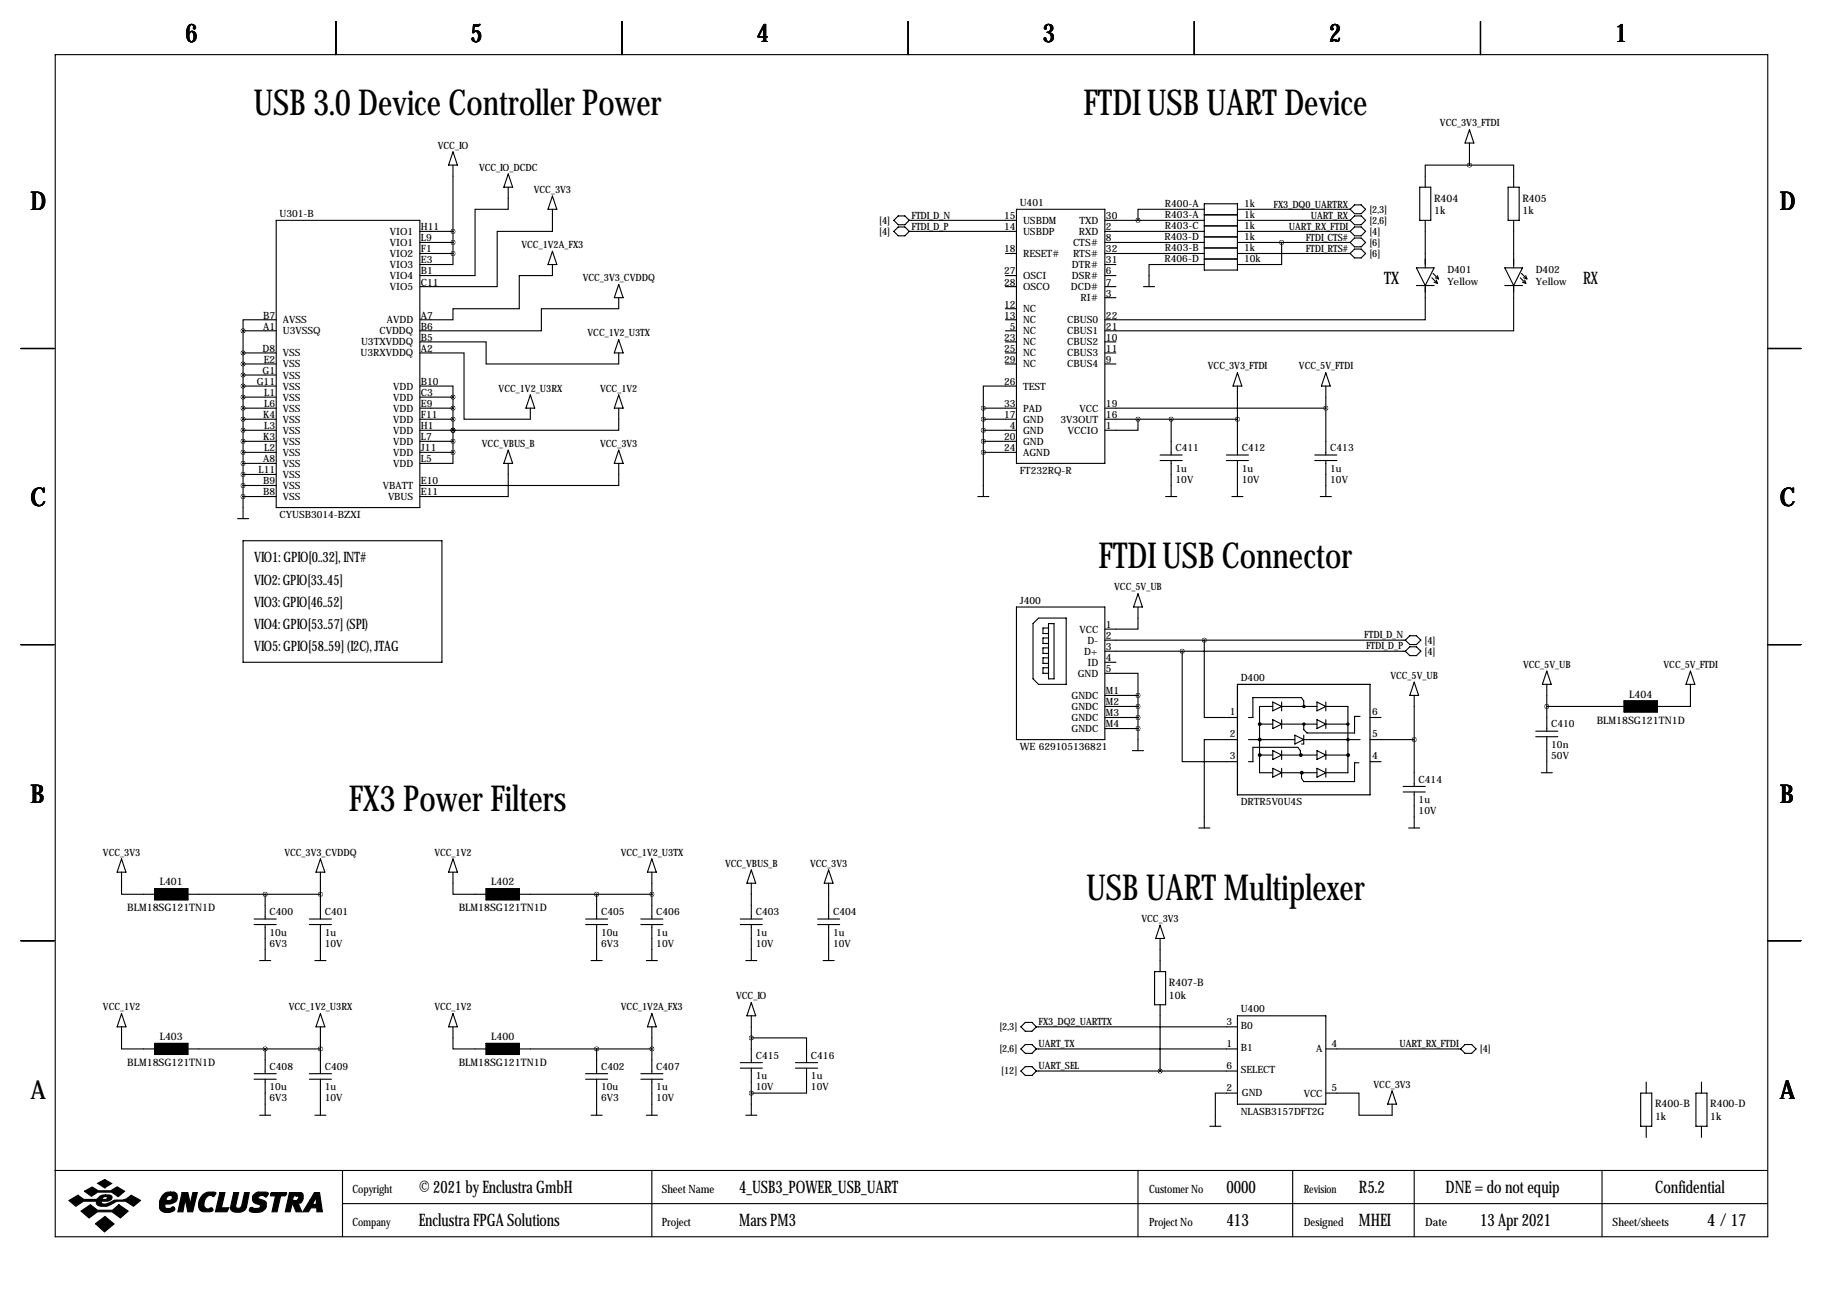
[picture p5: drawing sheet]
<svg xmlns="http://www.w3.org/2000/svg" width="419mm" height="297mm" viewBox="0 0 419 297" stroke-linecap="round" stroke-linejoin="round" font-family="sans-serif">
<g fill="none" stroke="#000" stroke-width=".25">
<path d="M12.7 12.6h393.7v271.7h-393.7zM77.2 4.9v7.7M143 4.9v7.7M208.8 4.9v7.7M274.6 4.9v7.7M340.4 4.9v7.7M104.1 34.9l1.1 3.1h-2.1zM104.1 38v20.3M116.8 40l1.1 3h-2.1zM337.8 38h-10.1v5M337.8 38h10.2v5M337.8 29.8l1 3.1h-2z"/>
<path d="M337.8 32.9v5.1M63.5 50.7h33v66h-33zM96.5 53.2h7.6M96.5 55.7h7.6M96.5 58.3h7.6M104.1 58.3v2.5h-7.6M116.8 43v5.1h-7.6v15.3h-12.7M127 48.1v5.1h-12.7v12.7h-17.8M127 57.8l1 3h-2zM127 45.1l1 3h-2zM205.5 50.7l1-1.1h1.5l1 1.1-1 1h-1.5zM205.5 53.2l1-1h1.5l1 1-1 1h-1.5z"/>
<path d="M209 50.7h24.7M209 53.2h24.7M231.1 58.3h2.6M233.7 48.1h20.3v58.4h-20.3zM254 50.7h22.9M254 53.2h22.9M254 55.7h22.9M254 58.3h22.9M276.9 48.1h-15.3v2.6M276.9 46.8h7.6v15.3h-7.6zM276.9 49.4h7.6M276.9 51.9h7.6"/>
<path d="M276.9 57h7.6M276.9 59.5h7.6M276.9 54.5h7.6M284.5 50.7h25.9M284.5 53.2h25.9M284.5 55.7h25.9M284.5 58.3h25.9M284.5 48.1h25.9M294.6 55.7v5.1h-10.1M311.4 49.6h1.5l1 1.1-1 1h-1.5l-1-1zM311.4 54.7h1.5l1 1-1 1.1h-1.5l-1-1.1zM311.4 57.3h1.5l1 1-1 1h-1.5l-1-1z"/>
<path d="M311.4 47.1h1.5l1 1-1 1h-1.5l-1-1zM311.4 52.2h1.5l1 1-1 1h-1.5l-1-1zM326.4 43h2.5v7.7h-2.5zM327.7 50.7v10.9M346.7 43h2.5v7.7h-2.5zM348 50.7v10.9M55.9 76.1v43.1M55.9 76.1h7.6M63.5 73.5h-7.6v2.6M96.5 78.6h15.3v5.1h30.4v-2.6M127 60.8v2.6h-7.6v7.6h-15.3v2.5h-7.6M142.2 68.4v2.6h-17.7v5.1h-28"/>
<path d="M142.2 78.1l1.1 3h-2.1zM142.2 65.4l1.1 3h-2.1zM231.1 73.5h2.6M231.1 76.1h2.6M231.1 63.4h2.6M231.1 65.9h2.6M231.1 78.6h2.6M231.1 71h2.6M254 60.8h2.5M254 63.4h2.5M254 65.9h2.5M254 78.6h2.5"/>
<path d="M254 68.4h2.5M262.9 65.9h2.5M276.9 60.8h-12.7v5.1M325.6 61.6h4.1l-2 4zM325.6 65.6h4.1M327.7 65.6v7.9h-73.7M329.2 63.9l1.3 1.2M329.4 62.9l1.3 1.2M329.7 64.9l.8 .2M329.9 63.9l.8 .2M330.2 64.4l.3 .7M330.5 63.4l.2 .7"/>
<path d="M345.9 61.6h4.1l-2 4zM345.9 65.6h4.1M348 65.6v10.5h-94M349.5 63.9l1.3 1.2M349.8 62.9l1.2 1.2M350 64.9l.8 .2M350.3 63.9l.7 .2M350.5 64.4l.3 .7M350.8 63.4l.2 .7M4.8 80.1h7.6M55.9 81.1h7.6M55.9 83.7h7.6"/>
<path d="M55.9 86.2h7.6M55.9 88.8h7.6M55.9 91.3h7.6M55.9 93.8h7.6M55.9 96.4h7.6M55.9 98.9h7.6M96.5 88.8h7.6v2.5M96.5 81.1h10.2v15.3h15.2v-2.6M96.5 91.3h7.6M96.5 93.8h7.6M96.5 96.4h7.6M96.5 98.9h7.6"/>
<path d="M104.1 98.9h.1M104.1 91.3v12.7M121.9 90.8l1 3h-2zM142.2 93.8v5.1h-38.1M142.2 90.8l1.1 3h-2.1zM226.1 93.8h7.6M226.1 96.4h7.6M226.1 98.9h7.6M226.1 93.8v20.4M231.1 81.1h2.6M231.1 83.7h2.6M233.7 88.8h-7.6v5"/>
<path d="M254 81.1h2.5M254 83.7h2.5M254 93.8h50.8M254 96.4h30.5M261.6 96.4v2.5h-7.6M269.2 96.4v8.2M284.5 85.7l1 3.1h-2zM284.5 88.8v15.8M304.8 85.7l1 3.1h-2zM304.8 88.8v15.8M406.4 80.1h7.6M54.6 119.2h2.5"/>
<path d="M55.9 101.5h7.6M55.9 104h7.6M55.9 106.5h7.6M55.9 109.1h7.6M55.9 111.6h7.6M55.9 114.2h7.6M96.5 101.5h7.6M96.5 104h7.6M104.1 104v2.5h-7.6M116.8 106.5v7.7h-20.3M116.8 103.5l1.1 3h-2.1zM142.2 106.5v5.1h-45.7"/>
<path d="M142.2 103.5l1.1 3h-2.1zM224.8 114.2h2.5M226.1 101.5h7.6M226.1 104h7.6M266.7 104.6h5.1M266.7 105.9h5.1M268 114.2h2.5M269.2 105.9v8.3M281.9 104.6h5.1M281.9 105.9h5.1M283.2 114.2h2.6M284.5 105.9v8.3"/>
<path d="M302.3 104.6h5M302.3 105.9h5M303.5 114.2h2.6M304.8 105.9v8.3M55.9 124.3h45.7v28h-45.7zM233.7 139.6h20.3v30.4h-20.3zM261.6 139.6v5h-7.6M261.6 136.5l1 3.1h-2zM4.8 148.2h7.6M238.8 142.1h6.3v15.2h-6.3l-1.3-1.2v-12.7zM241 143.4h1.3v12.7h-1.3zM241 144.4h-1.2v1.3h1.2"/>
<path d="M241 146.7h-1.2v1.2h1.2M241 149h-1.2v1.2h1.2M241 151.2h-1.2v1.3h1.2M241 153.5h-1.2v1.3h1.2M254 154.8h7.6v5.1M254 152.3h2.5M254 147.2h69.1M254 149.7h69.1M254 159.9h7.6M261.6 159.9v12.7M271.8 149.7v25.4h12.7M276.9 147.2v17.8h7.6"/>
<path d="M324.1 146.2h1.5l1 1-1 1h-1.5l-1-1zM324.1 148.7h1.5l1 1-1 1h-1.5l-1-1zM325.1 159.9v20.9M325.1 156.8l1 3.1h-2zM355.6 154.3l1 3h-2zM355.6 157.3v10.8M388.6 157.3v5.1h-7.6M388.6 154.3l1 3h-2zM406.4 148.2h7.6M254 162.4h7.6M254 165h7.6M254 167.5h7.6"/>
<path d="M260.3 172.6h2.6M284.5 170h-7.6v20.4M287 170h10.7M289.6 166.5h3M289.6 173.6h3M292.6 161.4l2 1-2 1zM292.6 165.5l2 1-2 1zM292.6 172.6l2 1-2 1zM292.6 176.6l2 1.1-2 1zM292.6 162.4h-3v15.3h3M294.6 161.4v2M294.6 165.5v2"/>
<path d="M294.6 172.6v2M294.6 176.6v2.1M294.6 162.4h8.2M294.6 166.5h8.2M294.6 173.6h8.2M294.6 177.7h8.2M297.7 169l2 1-2 1.1zM299 173.6v-1l-.7-.8h-10.3v3.3h-1M299.7 162.4v-1.3l-.5-.7h-11.2v4.6h-1M299.7 169v2.1h-.5M299.7 170h13M302.8 161.4l2 1-2 1z"/>
<path d="M302.8 165.5l2 1-2 1zM302.8 172.6l2 1-2 1zM302.8 176.6l2 1.1-2 1zM304.8 161.4v2M304.8 165.5v2M304.8 172.6v2M304.8 176.6v2.1M304.8 162.4h5.1v15.3h-5.1M304.8 166.5h5.1M304.8 173.6h5.1M312.4 175.4h-1v4.3h-11.7l-.5-.8v-1.2M312.7 164.7h-1.3v3.8h-10.9l-.8-.7v-1.3"/>
<path d="M315 170h10.1M315 165h2.5M315 175.1h2.5M353.1 168.1h5M353.1 169.4h5M354.3 177.7h2.6M355.6 162.4h17.8M355.6 169.4v8.3M373.4 161.1h7.6v2.6h-7.6zM27.9 197.5l1.1 3h-2.1zM73.7 197.5l1 3h-2.1zM104.1 197.5l1.1 3h-2.1z"/>
<path d="M149.9 197.5l1 3h-2.1zM275.6 190.4h2.5M322.6 180.8h5.1M322.6 182.1h5.1M323.8 190.4h2.6M325.1 182.1v8.3M4.8 216.3h7.6M27.9 200.5v5.1h7.7M35.6 204.3h7.6v2.6h-7.6zM43.2 205.6h30.5M58.4 211.3h5.1M58.4 212.6h5.1"/>
<path d="M61 205.6v5.7M61 212.6v8.2M71.1 211.3h5.1M71.1 212.6h5.1M73.7 200.5v10.8M73.7 212.6v8.2M104.1 200.5v5.1h7.7M111.8 204.3h7.6v2.6h-7.6zM119.4 205.6h30.5M134.6 211.3h5.1M134.6 212.6h5.1M137.2 205.6v5.7"/>
<path d="M137.2 212.6v8.2M147.3 211.3h5.1M147.3 212.6h5.1M149.9 200.5v10.8M149.9 212.6v8.2M170.2 211.3h5.1M170.2 212.6h5.1M172.7 203.1v8.2M172.7 212.6v8.2M172.7 200l1 3.1h-2zM188 211.3h5M188 212.6h5"/>
<path d="M190.5 203.1v8.2M190.5 212.6v8.2M190.5 200l1 3.1h-2zM266.7 215.8v7.6M266.7 212.7l1 3.1h-2zM406.4 216.3h7.6M27.9 236.1v5.1h7.7M27.9 233l1.1 3.1h-2.1zM35.6 239.9h7.6v2.5h-7.6zM59.7 220.8h2.5M72.4 220.8h2.5M73.7 236.1v10.7"/>
<path d="M73.7 233l1 3.1h-2.1zM104.1 236.1v5.1h7.7M104.1 233l1.1 3.1h-2.1zM111.8 239.9h7.6v2.5h-7.6zM135.9 220.8h2.5M148.6 220.8h2.5M149.9 236.1v10.7M149.9 233l1 3.1h-2.1zM171.4 220.8h2.6M172.7 238.6h12.7v5.7M172.7 230.5l1 3h-2zM172.7 233.5v10.8"/>
<path d="M189.2 220.8h2.6M235.7 235.1h1.5l1.1 1-1.1 1h-1.5l-1-1zM238.3 236.1h46.2M265.4 223.4h2.6v7.6h-2.6zM266.7 231v15.2M284.5 233.5h20.3v20.4h-20.3zM43.2 241.2h30.5M58.4 246.8h5.1M58.4 248.1h5.1M59.7 256.4h2.5M61 241.2v5.6M61 248.1v8.3"/>
<path d="M71.1 246.8h5.1M71.1 248.1h5.1M72.4 256.4h2.5M73.7 248.1v8.3M119.4 241.2h30.5M134.6 246.8h5.1M134.6 248.1h5.1M135.9 256.4h2.5M137.2 241.2v5.6M137.2 248.1v8.3M147.3 246.8h5.1M147.3 248.1h5.1"/>
<path d="M148.6 256.4h2.5M149.9 248.1v8.3M170.2 244.3h5.1M170.2 245.6h5.1M171.4 256.4h2.6M172.7 245.6v10.8M182.9 244.3h5.1M182.9 245.6h5.1M185.4 245.6v5.7h-12.7M235.7 245.2h1.5l1.1 1-1.1 1.1h-1.5l-1-1.1zM235.7 240.1h1.5l1.1 1.1-1.1 1h-1.5l-1-1zM238.3 241.2h46.2"/>
<path d="M238.3 246.2h46.2M278.1 258.9h2.6M284.5 251.3h-5.1v7.6M304.8 251.3h7.6v5.1h7.6v-2.5M304.8 241.2h31M320 250.8l1.1 3.1h-2.1zM336.8 240.1h1.5l1 1.1-1 1h-1.5l-1-1zM377.2 251.3h2.5v7.6h-2.5zM378.5 248.8v2.5M378.5 258.9v2.6M389.9 251.3h2.5v7.6h-2.5zM391.2 248.8v2.5"/>
<path d="M391.2 258.9v2.6M12.6 269.1h393.7M78.7 269.1v15.2M78.7 276.7h327.6M149.9 269.1v15.2M261.6 269.1v15.2M297.2 269.1v15.2M325.1 269.1v15.2M368.3 269.1v15.2"/>
</g>
<g fill="#000" stroke="#000" stroke-width=".25">
<path d="M373.4 161.1h7.6v2.6h-7.6zM35.6 204.3h7.6v2.6h-7.6zM111.8 204.3h7.6v2.6h-7.6zM35.6 239.9h7.6v2.5h-7.6zM111.8 239.9h7.6v2.5h-7.6zM15.8 276l2.1-1.2 1.4 1h2.8l.3-.2a1.77 1.77 0 0 1 1.9-.9v.4l-.6 .2-.2 .5h.9l.3-.6-.4-.1v-.4h.9a.59 .59 0 0 1 .6 .7l-.2 .4-.8 .4h-1.4l-.1 .1 .1 .4a3.2 3.2 0 0 0 2.7-.7l.3-.1a4 4 0 0 0 3.8-1.1l2.1 1.2-1.6 1.3a4 4 0 0 0-5.5-.2 2.66 2.66 0 0 1-2.9-.2l-.1-.7h-3l-1.8 1.1zM19.4 273.9l1.8-1 1.4 .9h2.9l1.4-.9 1.8 1-1.5 1.2-1.5-1h-3.2l-1.5 .9zM22.5 272l1.6-.8 1.6 .9-1.6 1zM18.6 278.4l2.2-1.4 1.6 1.2h3.5l1.4-1.2 2.2 1.4-1.8 1.6-1.9-1.4h-3.4l-1.9 1.4zM37.4 274.7a1.75 1.75 0 0 1 1.8-.6v.7a.82 .82 0 0 0-.8 1.2h.6a.6 .6 0 0 0 .6-.5 .6 .6 0 0 0-.4-.7v-.7h.8l.5 .3a1.61 1.61 0 0 1 0 1.7 1.61 1.61 0 0 1-1.5 .7h-1v.9l.2 .1h.9l.7-.4 .4 .4a1.06 1.06 0 0 1-1.3 1 1.82 1.82 0 0 1-2.2-1.1 3.5 3.5 0 0 1 .7-3zM41.9 274.2h1.3l.5 2.6 .6-2.6h1.1l-1.1 4.4h-1.1l-.6-2.9-.5 2.9h-1.2zM46.7 274.6a2.78 2.78 0 0 1 2.9-.4l-.4 .9a1.32 1.32 0 0 0-2.1 .8l-.2 .8a.98 .98 0 0 0 1.1 1.2 .55 .55 0 0 1 .6-.2 .55 .55 0 0 1 .4 .6l-.7 .3-1.8-.1a1.79 1.79 0 0 1-.8-2.3z"/>
<path d="M50.5 274.2h1.2l-.8 3.5h1.7l-.4 .9h-2.7zM53.7 274.2h1.2l-.7 3.1a.73 .73 0 0 0 .7 .5 .73 .73 0 0 0 .7-.6l.6-3h1.1l-.7 3.4a2.28 2.28 0 0 1-3.6 .4v-.4zM58.3 274.7l.8-.6h2.1l.5 .2v.2l-.6 .7a.96 .96 0 0 0-1-.4 .96 .96 0 0 0-.8 .6l1.7 .8a1.71 1.71 0 0 1-.1 1.8 1.71 1.71 0 0 1-1.7 .8l-1.4-.2a.51 .51 0 0 1-.4-.7 .51 .51 0 0 1 .8-.2l1 .1a.52 .52 0 0 0 .6-.2 .52 .52 0 0 0-.2-.7 1.39 1.39 0 0 1-1.4-.6 1.39 1.39 0 0 1 .1-1.6zM62.2 274.4l.2-.2h3.5l-.1 .4-.3 .3h-1l-.8 3.7h-1.2l.8-3.7h-1.1zM66.5 274.2h1.7v.7h-.7l-.2 1.1h.9l.3-.3a.44 .44 0 0 0 .1-.5 .44 .44 0 0 0-.4-.3v-.7h1l.3 .2 .2 .3v.9a1.03 1.03 0 0 1-1.2 1l.9 2h-1.3l-.8-1.8h-.1l-.5 1.8h-1.1zM72.3 274.2h1.2l.6 4.4h-1.3v-.9h-1.3l-.6 .9h-1.3l1.7-2.7h1l-.4 .8 .2 .2h.4l.2-.2v-1.5l-.4 .7h-1zM21.9 281.3l2.2-1.6 2.1 1.7-2.2 1.8z"/>
</g>
<path d="M284.5 157.3h30.5v25.4h-30.5z" fill="none" stroke="#000" stroke-width=".28"/>
<g fill="none" stroke="#000" stroke-width=".38">
<path d="M309.9 170h.1"/>
<circle cx="289.6" cy="173.6" r=".25"/>
<circle cx="289.6" cy="170" r=".25"/>
<circle cx="289.6" cy="166.5" r=".25"/>
<circle cx="299.1" cy="173.6" r=".25"/>
<circle cx="299.3" cy="177.7" r=".25"/>
<circle cx="299.8" cy="166.5" r=".2"/>
<circle cx="299.8" cy="162.4" r=".2"/>
<circle cx="309.9" cy="166.5" r=".2"/>
<circle cx="309.9" cy="170" r=".2"/>
<circle cx="309.9" cy="173.6" r=".25"/>
</g>
<path d="M104.1 53.2a.05 .05 0 0 0 .1 0 .05 .05 0 0 0-.1 0zM55.8 114.2a.05 .05 0 0 0 .1 0 .05 .05 0 0 0-.1 0zM55.8 111.6a.05 .05 0 0 0 .1 0 .05 .05 0 0 0-.1 0zM55.8 109.1a.05 .05 0 0 0 .1 0 .05 .05 0 0 0-.1 0zM55.8 106.5a.05 .05 0 0 0 .1 0 .05 .05 0 0 0-.1 0zM55.8 104a.05 .05 0 0 0 .1 0 .05 .05 0 0 0-.1 0zM55.8 101.5a.05 .05 0 0 0 .1 0 .05 .05 0 0 0-.1 0zM55.8 98.9a.05 .05 0 0 0 .1 0 .05 .05 0 0 0-.1 0zM55.8 96.4a.05 .05 0 0 0 .1 0 .05 .05 0 0 0-.1 0zM55.8 93.8a.05 .05 0 0 0 .1 0 .05 .05 0 0 0-.1 0zM55.8 91.3a.05 .05 0 0 0 .1 0 .05 .05 0 0 0-.1 0zM55.8 88.8a.05 .05 0 0 0 .1 0 .05 .05 0 0 0-.1 0zM55.8 86.2a.05 .05 0 0 0 .1 0 .05 .05 0 0 0-.1 0zM55.8 83.7a.05 .05 0 0 0 .1 0 .05 .05 0 0 0-.1 0zM55.8 81.1a.05 .05 0 0 0 .1 0 .05 .05 0 0 0-.1 0zM55.8 76.1a.05 .05 0 0 0 .1 0 .05 .05 0 0 0-.1 0zM104.1 104a.05 .05 0 0 0 .1 0 .05 .05 0 0 0-.1 0zM104.1 101.5a.05 .05 0 0 0 .1 0 .05 .05 0 0 0-.1 0zM104.1 98.9a.05 .05 0 0 0 .1 0 .05 .05 0 0 0-.1 0zM104.1 96.4a.05 .05 0 0 0 .1 0 .05 .05 0 0 0-.1 0zM104.1 93.8a.05 .05 0 0 0 .1 0 .05 .05 0 0 0-.1 0zM104.1 91.3a.05 .05 0 0 0 .1 0 .05 .05 0 0 0-.1 0zM137.1 241.2a.05 .05 0 0 0 .1 0 .05 .05 0 0 0-.1 0zM104.1 55.7a.05 .05 0 0 0 .1 0 .05 .05 0 0 0-.1 0zM104.1 58.3a.05 .05 0 0 0 .1 0 .05 .05 0 0 0-.1 0zM337.8 38a.05 .05 0 0 0 .1 0 .05 .05 0 0 0-.1 0zM226 98.9a.05 .05 0 0 0 .1 0 .05 .05 0 0 0-.1 0zM226 101.5a.05 .05 0 0 0 .1 0 .05 .05 0 0 0-.1 0zM226 104a.05 .05 0 0 0 .1 0 .05 .05 0 0 0-.1 0zM226 96.4a.05 .05 0 0 0 .1 0 .05 .05 0 0 0-.1 0zM226 93.8a.05 .05 0 0 0 .1 0 .05 .05 0 0 0-.1 0zM261.6 159.9a.05 .05 0 0 0 .1 0 .05 .05 0 0 0-.1 0zM261.6 162.4a.05 .05 0 0 0 .1 0 .05 .05 0 0 0-.1 0zM261.6 165a.05 .05 0 0 0 .1 0 .05 .05 0 0 0-.1 0zM261.6 167.5a.05 .05 0 0 0 .1 0 .05 .05 0 0 0-.1 0zM284.4 96.4a.05 .05 0 0 0 .1 0 .05 .05 0 0 0-.1 0zM172.7 238.6a.05 .05 0 0 0 .1 0 .05 .05 0 0 0-.1 0zM294.6 55.7a.05 .05 0 0 0 .1 0 .05 .05 0 0 0-.1 0zM261.6 50.7a.05 .05 0 0 0 .1 0 .05 .05 0 0 0-.1 0zM276.8 147.2a.05 .05 0 0 0 .1 0 .05 .05 0 0 0-.1 0zM271.7 149.7a.05 .05 0 0 0 .1 0 .05 .05 0 0 0-.1 0zM261.6 96.4a.05 .05 0 0 0 .1 0 .05 .05 0 0 0-.1 0zM269.2 96.4a.05 .05 0 0 0 .1 0 .05 .05 0 0 0-.1 0zM325.1 170a.05 .05 0 0 0 .1 0 .05 .05 0 0 0-.1 0zM172.7 251.3a.05 .05 0 0 0 .1 0 .05 .05 0 0 0-.1 0zM60.9 205.6a.05 .05 0 0 0 .1 0 .05 .05 0 0 0-.1 0zM60.9 241.2a.05 .05 0 0 0 .1 0 .05 .05 0 0 0-.1 0zM137.1 205.6a.05 .05 0 0 0 .1 0 .05 .05 0 0 0-.1 0zM73.6 241.2a.05 .05 0 0 0 .1 0 .05 .05 0 0 0-.1 0zM73.6 205.6a.05 .05 0 0 0 .1 0 .05 .05 0 0 0-.1 0zM149.8 241.2a.05 .05 0 0 0 .1 0 .05 .05 0 0 0-.1 0zM149.8 205.6a.05 .05 0 0 0 .1 0 .05 .05 0 0 0-.1 0zM104.1 98.9a.05 .05 0 0 0 .1 0 .05 .05 0 0 0-.1 0z" fill="#000" stroke="#000" stroke-width="1"/>
<g font-size="8.2">
<text x="58.3" y="26.5">USB 3.0 Device Controller Power</text>
<text x="249.1" y="26.5">FTDI USB UART Device</text>
<text x="252.6" y="130.7">FTDI USB Connector</text>
<text x="80.2" y="186.5">FX3 Power Filters</text>
<text x="249.7" y="206.9">USB UART Multiplexer</text>
</g>
<g font-size="5.9">
<text x="42.7" y="9.8">6</text>
<text x="108.2" y="9.8">5</text>
<text x="174" y="9.8">4</text>
<text x="239.8" y="9.8">3</text>
<text x="305.6" y="9.8">2</text>
<text x="371.3" y="9.8">1</text>
<text x="7" y="48.4">D</text>
<text x="409.2" y="48.4">D</text>
<text x="7" y="116.4">C</text>
<text x="409.2" y="116.4">C</text>
<text x="7" y="184.5">B</text>
<text x="409.2" y="184.5">B</text>
<text x="7" y="252.6">A</text>
<text x="409.2" y="252.6">A</text>
</g>
<g font-size="4">
<text x="318.2" y="65.2">TX</text>
<text x="363.9" y="65.2">RX</text>
<text x="96.3" y="274.2">© 2021 by Enclustra GmbH</text>
<text x="169.9" y="274.2">4_USB3_POWER_USB_UART</text>
<text x="281.9" y="274.2">0000</text>
<text x="312.4" y="274.2">R5.2</text>
<text x="332.3" y="274.2">DNE = do not equip</text>
<text x="380.5" y="274.2">Confidential</text>
<text x="96.3" y="281.8">Enclustra FPGA Solutions</text>
<text x="169.9" y="281.8">Mars PM3</text>
<text x="281.9" y="281.8">413</text>
<text x="312.4" y="281.8">MHEI</text>
<text x="340.3" y="281.8">13 Apr 2021</text>
<text x="392.5" y="281.8">4 / 17</text>
</g>
<g font-size="3.3">
<text x="58.4" y="129.1">VIO1: GPIO[0..32], INT#</text>
<text x="58.4" y="134.5">VIO2: GPIO[33..45]</text>
<text x="58.4" y="139.6">VIO3: GPIO[46..52]</text>
<text x="58.4" y="144.6">VIO4: GPIO[53..57] (SPI)</text>
<text x="58.4" y="149.7">VIO5: GPIO[58..59] (I2C), JTAG</text>
</g>
<g font-size="2.6">
<text x="81" y="274.2">Copyright</text>
<text x="152.1" y="274.2">Sheet Name</text>
<text x="264.2" y="274.2">Customer No</text>
<text x="299.7" y="274.2">Revision</text>
<text x="81" y="281.8">Company</text>
<text x="152.1" y="281.8">Project</text>
<text x="264.2" y="281.8">Project No</text>
<text x="299.7" y="281.8">Designed</text>
<text x="327.7" y="281.8">Date</text>
<text x="370.7" y="281.8">Sheet/sheets</text>
</g>
<g font-size="2.4">
<text x="329.7" y="46.3">R404</text>
<text x="350" y="46.3">R405</text>
<text x="329.7" y="49.3">1k</text>
<text x="350" y="49.3">1k</text>
<text x="374.5" y="160.4">L404</text>
<text x="367.1" y="166.4">BLM18SG121TN1D</text>
<text x="36.7" y="203.6">L401</text>
<text x="112.9" y="203.6">L402</text>
<text x="29.3" y="209.5">BLM18SG121TN1D</text>
<text x="105.5" y="209.5">BLM18SG121TN1D</text>
<text x="268.7" y="226.7">R407-B</text>
<text x="268.7" y="229.6">10k</text>
<text x="36.7" y="239.1">L403</text>
<text x="112.9" y="239.1">L400</text>
<text x="29.3" y="245.1">BLM18SG121TN1D</text>
<text x="105.5" y="245.1">BLM18SG121TN1D</text>
<text x="380.5" y="254.6">R400-B</text>
<text x="380.5" y="257.6">1k</text>
<text x="393.2" y="254.6">R400-D</text>
<text x="393.2" y="257.6">1k</text>
</g>
<g font-size="2.3">
<text x="331" y="29.1">VCC_3V3_FTDI</text>
<text x="100.7" y="34.1">VCC_IO</text>
<text x="110.1" y="39.2">VCC_IO_DCDC</text>
<text x="122.7" y="44.3">VCC_3V3</text>
<text x="234.4" y="47.4">U401</text>
<text x="267.8" y="47.6">R400-A</text>
<text x="286" y="47.6">1k</text>
<text x="292.8" y="47.7">FX3_DQ0_UARTRX</text>
<text x="64.3" y="49.9">U301-B</text>
<text x="96.8" y="52.9">H11</text>
<text x="202.1" y="51.4">[4]</text>
<text x="202.1" y="54">[4]</text>
<text x="209.5" y="50.3">FTDI_D_N</text>
<text x="209.5" y="52.8">FTDI_D_P</text>
<text x="230.8" y="50.4">15</text>
<text x="230.8" y="52.9">14</text>
<text x="235.2" y="51.5">USBDM</text>
<text x="248.2" y="51.5">TXD</text>
<text x="254.3" y="50.4">30</text>
<text x="254.3" y="52.9">2</text>
<text x="267.8" y="50.2">R403-A</text>
<text x="267.8" y="52.7">R403-C</text>
<text x="286" y="50.2">1k</text>
<text x="286" y="52.7">1k</text>
<text x="296.3" y="52.8">UART_RX_FTDI</text>
<text x="301.3" y="50.3">UART_RX</text>
<text x="314.8" y="51.4">[2,6]</text>
<text x="314.8" y="48.9">[2,3]</text>
<text x="314.8" y="54">[4]</text>
<text x="89.6" y="54">VIO1</text>
<text x="89.6" y="56.5">VIO1</text>
<text x="89.6" y="59.1">VIO2</text>
<text x="96.8" y="55.5">L9</text>
<text x="96.8" y="58">F1</text>
<text x="119.9" y="57">VCC_1V2A_FX3</text>
<text x="230.8" y="58">18</text>
<text x="235.2" y="54">USBDP</text>
<text x="235.2" y="59.1">RESET#</text>
<text x="246.7" y="56.5">CTS#</text>
<text x="246.7" y="59.1">RTS#</text>
<text x="248" y="54">RXD</text>
<text x="254.3" y="55.5">8</text>
<text x="254.3" y="58">32</text>
<text x="267.7" y="55.2">R403-D</text>
<text x="267.8" y="57.8">R403-B</text>
<text x="286" y="57.8">1k</text>
<text x="286" y="55.2">1k</text>
<text x="300.2" y="55.3">FTDI_CTS#</text>
<text x="300.2" y="57.9">FTDI_RTS#</text>
<text x="314.8" y="56.5">[6]</text>
<text x="314.8" y="59">[6]</text>
<text x="89.6" y="61.6">VIO3</text>
<text x="89.6" y="64.2">VIO4</text>
<text x="96.8" y="60.6">E3</text>
<text x="96.8" y="63.1">B1</text>
<text x="96.8" y="65.6">C11</text>
<text x="134" y="64.6">VCC_3V3_CVDDQ</text>
<text x="230.8" y="63.1">27</text>
<text x="230.8" y="65.6">28</text>
<text x="235.2" y="64.2">OSCI</text>
<text x="246.4" y="61.6">DTR#</text>
<text x="246.4" y="64.2">DSR#</text>
<text x="254.3" y="60.6">31</text>
<text x="254.3" y="63.1">6</text>
<text x="254.3" y="65.6">7</text>
<text x="267.7" y="60.3">R406-D</text>
<text x="286" y="60.3">10k</text>
<text x="332.7" y="62.9">D401</text>
<text x="332.7" y="65.5">Yellow</text>
<text x="353.1" y="62.9">D402</text>
<text x="353.1" y="65.5">Yellow</text>
<text x="89.6" y="66.7">VIO5</text>
<text x="230.8" y="70.7">12</text>
<text x="235.2" y="66.7">OSCO</text>
<text x="235.2" y="71.8">NC</text>
<text x="246.2" y="66.7">DCD#</text>
<text x="248.4" y="69.2">RI#</text>
<text x="254.3" y="68.2">3</text>
<text x="60.5" y="73.3">B7</text>
<text x="60.5" y="75.8">A1</text>
<text x="65" y="74.3">AVSS</text>
<text x="65" y="76.9">U3VSSQ</text>
<text x="87.2" y="76.9">CVDDQ</text>
<text x="89" y="74.3">AVDD</text>
<text x="96.8" y="73.3">A7</text>
<text x="96.8" y="75.8">B6</text>
<text x="135.1" y="77.3">VCC_1V2_U3TX</text>
<text x="230.8" y="73.3">13</text>
<text x="232.2" y="75.8">5</text>
<text x="235.2" y="74.3">NC</text>
<text x="235.2" y="76.9">NC</text>
<text x="245.4" y="74.3">CBUS0</text>
<text x="245.4" y="76.9">CBUS1</text>
<text x="254.3" y="73.3">22</text>
<text x="254.3" y="75.8">21</text>
<text x="60.4" y="80.9">D8</text>
<text x="60.7" y="83.4">E2</text>
<text x="65" y="81.9">VSS</text>
<text x="82.9" y="81.9">U3RXVDDQ</text>
<text x="83" y="79.4">U3TXVDDQ</text>
<text x="96.8" y="78.3">B5</text>
<text x="96.8" y="80.9">A2</text>
<text x="230.8" y="78.3">23</text>
<text x="230.8" y="80.9">25</text>
<text x="230.8" y="83.4">29</text>
<text x="235.2" y="79.4">NC</text>
<text x="235.2" y="81.9">NC</text>
<text x="245.4" y="79.4">CBUS2</text>
<text x="245.4" y="81.9">CBUS3</text>
<text x="254.3" y="78.3">10</text>
<text x="254.3" y="80.9">11</text>
<text x="254.3" y="83.4">9</text>
<text x="59" y="88.5">G11</text>
<text x="60.4" y="86">G1</text>
<text x="65" y="84.5">VSS</text>
<text x="65" y="87">VSS</text>
<text x="65" y="89.6">VSS</text>
<text x="90.4" y="89.6">VDD</text>
<text x="96.8" y="88.5">B10</text>
<text x="230.8" y="88.5">26</text>
<text x="235.2" y="84.5">NC</text>
<text x="235.2" y="89.6">TEST</text>
<text x="245.4" y="84.5">CBUS4</text>
<text x="277.7" y="84.9">VCC_3V3_FTDI</text>
<text x="298.6" y="84.9">VCC_5V_FTDI</text>
<text x="60.8" y="91">L1</text>
<text x="60.8" y="93.6">L6</text>
<text x="65" y="92.1">VSS</text>
<text x="65" y="94.6">VSS</text>
<text x="90.4" y="92.1">VDD</text>
<text x="90.4" y="94.6">VDD</text>
<text x="96.8" y="91">C3</text>
<text x="96.8" y="93.6">E9</text>
<text x="114.6" y="90">VCC_1V2_U3RX</text>
<text x="138" y="90">VCC_1V2</text>
<text x="230.8" y="93.6">33</text>
<text x="235.2" y="94.6">PAD</text>
<text x="248.2" y="94.6">VCC</text>
<text x="254.3" y="93.6">19</text>
<text x="60.5" y="96.1">K4</text>
<text x="60.5" y="101.2">K3</text>
<text x="60.8" y="98.7">L3</text>
<text x="65" y="97.2">VSS</text>
<text x="65" y="99.7">VSS</text>
<text x="90.4" y="97.2">VDD</text>
<text x="90.4" y="99.7">VDD</text>
<text x="96.8" y="96.1">F11</text>
<text x="96.8" y="98.7">H1</text>
<text x="96.8" y="101.2">L7</text>
<text x="230.8" y="96.1">17</text>
<text x="230.8" y="101.2">20</text>
<text x="232.2" y="98.7">4</text>
<text x="235.2" y="97.2">GND</text>
<text x="235.2" y="99.7">GND</text>
<text x="243.8" y="97.2">3V3OUT</text>
<text x="245.5" y="99.7">VCCIO</text>
<text x="254.3" y="96.1">16</text>
<text x="254.3" y="98.7">1</text>
<text x="60.5" y="106.3">A8</text>
<text x="60.8" y="103.7">L2</text>
<text x="65" y="102.3">VSS</text>
<text x="65" y="104.8">VSS</text>
<text x="65" y="107.3">VSS</text>
<text x="90.4" y="102.3">VDD</text>
<text x="90.4" y="104.8">VDD</text>
<text x="90.4" y="107.3">VDD</text>
<text x="96.8" y="103.7">J11</text>
<text x="96.8" y="106.3">L5</text>
<text x="110.8" y="102.7">VCC_VBUS_B</text>
<text x="138" y="102.7">VCC_3V3</text>
<text x="230.8" y="103.7">24</text>
<text x="235.2" y="102.3">GND</text>
<text x="235.2" y="104.8">AGND</text>
<text x="270.3" y="103.7">C411</text>
<text x="285.5" y="103.7">C412</text>
<text x="305.8" y="103.7">C413</text>
<text x="59.4" y="108.8">L11</text>
<text x="60.5" y="111.4">B9</text>
<text x="60.5" y="113.9">B8</text>
<text x="65" y="109.9">VSS</text>
<text x="65" y="112.4">VSS</text>
<text x="88" y="112.4">VBATT</text>
<text x="96.8" y="111.4">E10</text>
<text x="96.8" y="113.9">E11</text>
<text x="234.4" y="108.9">FT232RQ-R</text>
<text x="270.3" y="108.4">1u</text>
<text x="270.3" y="110.9">10V</text>
<text x="285.5" y="108.4">1u</text>
<text x="285.5" y="110.9">10V</text>
<text x="305.8" y="108.4">1u</text>
<text x="305.8" y="110.9">10V</text>
<text x="64.3" y="119.1">CYUSB3014-BZXI</text>
<text x="65" y="115">VSS</text>
<text x="89.2" y="115">VBUS</text>
<text x="256.2" y="135.7">VCC_5V_UB</text>
<text x="234.4" y="138.8">J400</text>
<text x="248.2" y="145.4">VCC</text>
<text x="250" y="148">D-</text>
<text x="254.3" y="144.4">1</text>
<text x="254.3" y="146.9">2</text>
<text x="254.3" y="149.5">3</text>
<text x="313.6" y="146.8">FTDI_D_N</text>
<text x="314" y="149.3">FTDI_D_P</text>
<text x="327.5" y="147.9">[4]</text>
<text x="247.8" y="155.6">GND</text>
<text x="249.2" y="150.5">D+</text>
<text x="250" y="153.1">ID</text>
<text x="254.3" y="152">4</text>
<text x="254.3" y="154.5">5</text>
<text x="327.5" y="150.5">[4]</text>
<text x="350.1" y="153.5">VCC_5V_UB</text>
<text x="382.4" y="153.5">VCC_5V_FTDI</text>
<text x="246.3" y="160.7">GNDC</text>
<text x="254.3" y="159.6">M1</text>
<text x="285.2" y="156.6">D400</text>
<text x="319.7" y="156.1">VCC_5V_UB</text>
<text x="246.3" y="165.8">GNDC</text>
<text x="246.3" y="163.2">GNDC</text>
<text x="254.3" y="164.7">M3</text>
<text x="254.3" y="167.2">M4</text>
<text x="254.3" y="162.2">M2</text>
<text x="282.7" y="164.5">1</text>
<text x="315.5" y="164.5">6</text>
<text x="356.6" y="167.2">C410</text>
<text x="234.4" y="172.4">WE 629105136821</text>
<text x="246.3" y="168.3">GNDC</text>
<text x="282.7" y="169.5">2</text>
<text x="315.5" y="169.5">5</text>
<text x="356.6" y="171.9">10n</text>
<text x="282.7" y="174.6">3</text>
<text x="315.5" y="174.6">4</text>
<text x="326.1" y="179.9">C414</text>
<text x="356.6" y="174.4">50V</text>
<text x="285.2" y="185.1">DRTR5V0U4S</text>
<text x="326.1" y="184.6">1u</text>
<text x="326.1" y="187.1">10V</text>
<text x="23.7" y="196.7">VCC_3V3</text>
<text x="65.4" y="196.7">VCC_3V3_CVDDQ</text>
<text x="99.9" y="196.7">VCC_1V2</text>
<text x="142.7" y="196.7">VCC_1V2_U3TX</text>
<text x="166.7" y="199.2">VCC_VBUS_B</text>
<text x="186.2" y="199.2">VCC_3V3</text>
<text x="62" y="210.4">C400</text>
<text x="62" y="215.1">10u</text>
<text x="74.7" y="210.4">C401</text>
<text x="74.7" y="215.1">1u</text>
<text x="138.2" y="210.4">C405</text>
<text x="138.2" y="215.1">10u</text>
<text x="150.9" y="210.4">C406</text>
<text x="150.9" y="215.1">1u</text>
<text x="173.7" y="210.4">C403</text>
<text x="173.7" y="215.1">1u</text>
<text x="191.5" y="210.4">C404</text>
<text x="191.5" y="215.1">1u</text>
<text x="262.4" y="211.9">VCC_3V3</text>
<text x="62" y="217.6">6V3</text>
<text x="74.7" y="217.6">10V</text>
<text x="138.2" y="217.6">6V3</text>
<text x="150.9" y="217.6">10V</text>
<text x="173.7" y="217.6">10V</text>
<text x="191.5" y="217.6">10V</text>
<text x="23.7" y="232.3">VCC_1V2</text>
<text x="66.4" y="232.3">VCC_1V2_U3RX</text>
<text x="99.9" y="232.3">VCC_1V2</text>
<text x="142.7" y="232.3">VCC_1V2A_FX3</text>
<text x="169.2" y="229.7">VCC_IO</text>
<text x="285.2" y="232.8">U400</text>
<text x="229.8" y="236.8">[2,3]</text>
<text x="238.8" y="235.7">FX3_DQ2_UARTTX</text>
<text x="281.9" y="235.6">3</text>
<text x="285.2" y="236.6">B0</text>
<text x="62" y="246">C408</text>
<text x="74.7" y="246">C409</text>
<text x="138.2" y="246">C402</text>
<text x="150.9" y="246">C407</text>
<text x="173.7" y="243.4">C415</text>
<text x="186.4" y="243.4">C416</text>
<text x="229.8" y="241.9">[2,6]</text>
<text x="238.8" y="245.8">UART_SEL</text>
<text x="238.8" y="240.8">UART_TX</text>
<text x="281.9" y="240.7">1</text>
<text x="281.9" y="245.7">6</text>
<text x="285.2" y="241.7">B1</text>
<text x="302.6" y="242">A</text>
<text x="306.1" y="240.7">4</text>
<text x="321.7" y="240.8">UART_RX_FTDI</text>
<text x="340.2" y="241.9">[4]</text>
<text x="62" y="250.6">10u</text>
<text x="74.7" y="250.6">1u</text>
<text x="138.2" y="250.6">10u</text>
<text x="150.9" y="250.6">1u</text>
<text x="173.7" y="248.1">1u</text>
<text x="173.7" y="250.6">10V</text>
<text x="186.4" y="248.1">1u</text>
<text x="186.4" y="250.6">10V</text>
<text x="230.2" y="247">[12]</text>
<text x="281.9" y="250.8">2</text>
<text x="285.2" y="246.8">SELECT</text>
<text x="285.5" y="251.9">GND</text>
<text x="306.1" y="250.8">5</text>
<text x="315.8" y="250">VCC_3V3</text>
<text x="62" y="253.2">6V3</text>
<text x="74.7" y="253.2">10V</text>
<text x="138.2" y="253.2">6V3</text>
<text x="150.9" y="253.2">10V</text>
<text x="285.2" y="256.2">NLASB3157DFT2G</text>
<text x="299.7" y="252.1">VCC</text>
</g>
</svg>
